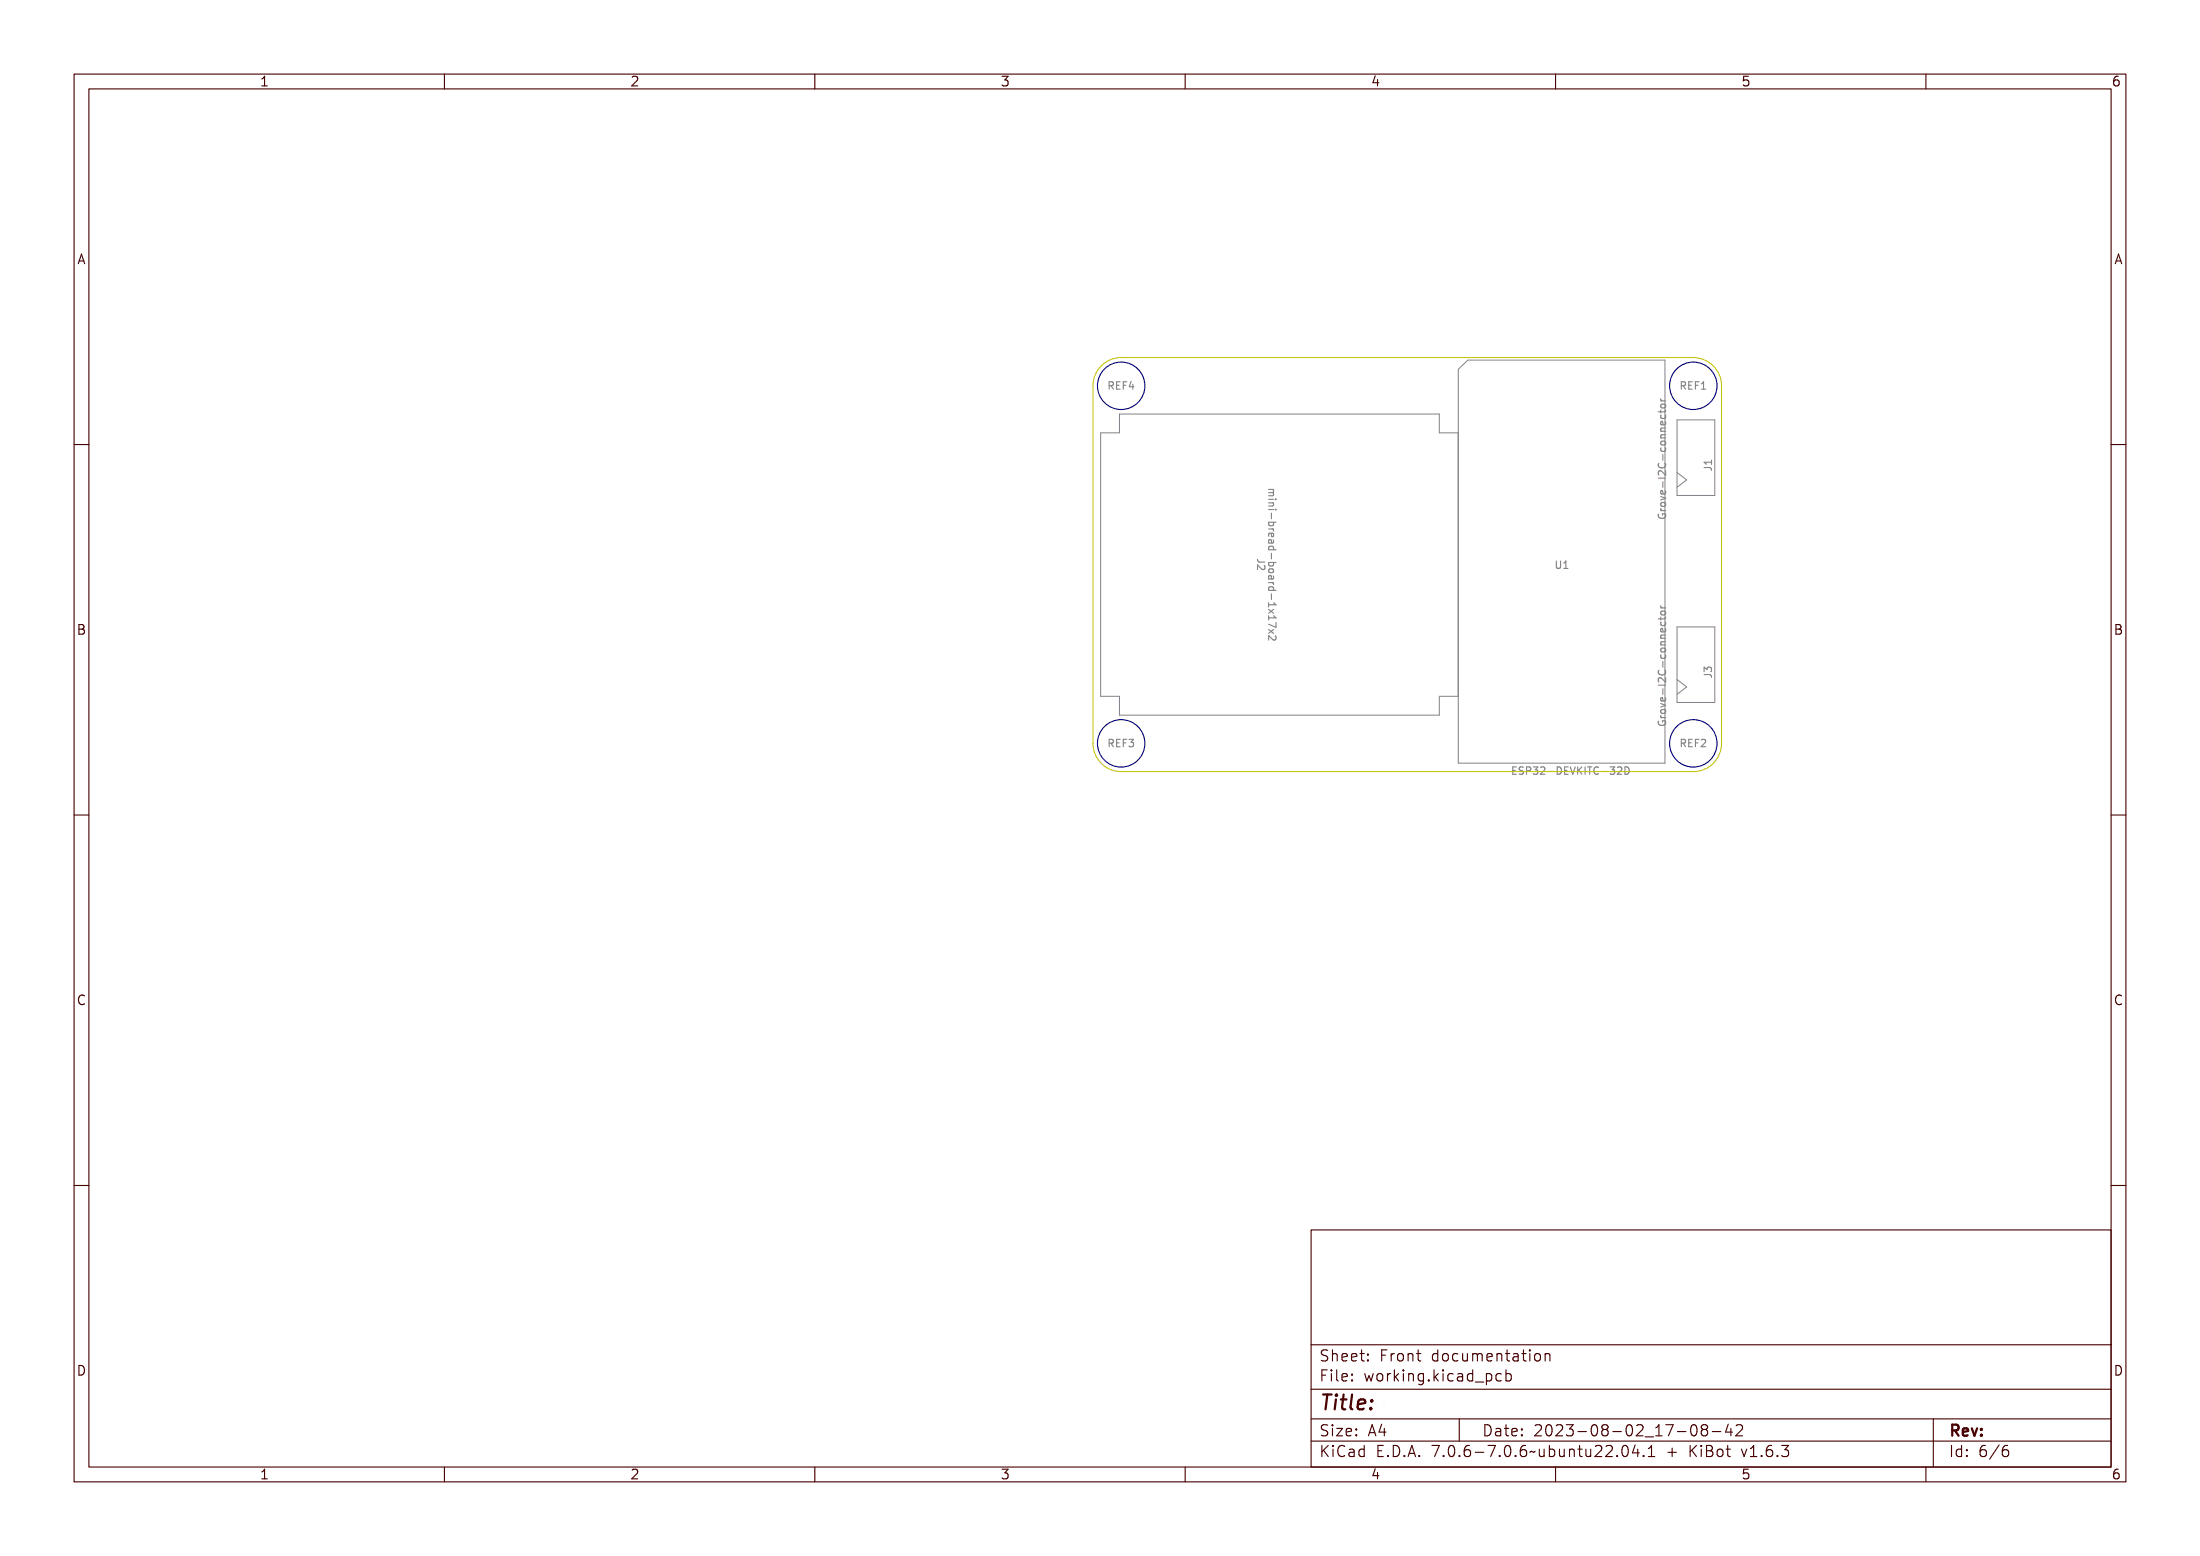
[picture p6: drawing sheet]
<svg xmlns="http://www.w3.org/2000/svg" width="297mm" height="210mm" viewBox="0 0 297 210" stroke-linecap="round" stroke-linejoin="round" font-family="sans-serif">
<g fill="none" stroke="#848484" stroke-width=".15">
<path d="M149.9 51.6a.49 .49 0 0 1 .5 .2v.2l-.1 .1 .3 .5h-.2l-.1-.4h-.2h-.1v.4h-.1zM150 51.7h.1a.17 .17 0 0 1 .2 .2 .17 .17 0 0 1-.2 .2h-.1zM150.7 51.6h.6v.1h-.5v.3h.4v.1h-.4v.4h.5v.1h-.6zM151.5 51.6h.6v.1h-.5v.3h.4v.1h-.4v.5h-.1zM152.6 51.6h.2v.6h.1v.1h-.1v.3h-.2v-.3h-.4zM152.6 51.7v.5h-.3zM224.2 56.1h.1v.2h.4l.1-.2h.1v.2l-.1 .1h-.5v.2h-.1v-.2h-.2v-.1h.2zM224.2 53.8v.1M224.2 54.4h.1a.24 .24 0 0 0 0 .2 .24 .24 0 0 0 .2 .2h.4v.1h-.7v-.1h.1l-.1-.2zM224.2 56.8h.1a.27 .27 0 0 0 .1 .4 .27 .27 0 0 0 .3 0 .27 .27 0 0 0 0-.4 .3 .3 0 0 1 .2 .4 .3 .3 0 0 1-.4 .2 .36 .36 0 0 1-.3-.2 .36 .36 0 0 1 0-.4zM224.2 59.3h.7v.1h-.5l-.1 .1 .1 .2h.5v.1h-.7v-.1h.1l-.1-.2zM224.2 58.5l.7-.1v.2h-.5l-.1 .1 .1 .2h.5v.1h-.7v-.1h.1l-.1-.2z"/>
<path d="M224.3 57.7l.3-.1v.5a.28 .28 0 0 0 .2-.2 .28 .28 0 0 0 0-.3 .33 .33 0 0 1 .1 .4 .33 .33 0 0 1-.4 .2 .33 .33 0 0 1-.3-.1 .33 .33 0 0 1 .1-.4zM224.3 55.3a.36 .36 0 0 1 .5 0 .36 .36 0 0 1-.1 .5h-.2a.32 .32 0 0 1-.3-.1 .32 .32 0 0 1 .1-.4zM224.3 57.8l.2-.1v.4l-.2-.1zM224.3 55.4h.4h.1a.26 .26 0 0 1-.3 .3 .26 .26 0 0 1-.2-.3zM227.1 51.6a.49 .49 0 0 1 .6 .2v.2l-.2 .1 .3 .5h-.1l-.2-.4h-.2h-.1v.4h-.1zM227.2 51.7h.2a.17 .17 0 0 1 .2 .2 .17 .17 0 0 1-.2 .2h-.2zM227.9 51.6h.6v.1h-.4v.3h.4v.1h-.4v.4h.4v.1h-.6zM228.8 51.6h.5v.1h-.4v.3h.4v.1h-.4v.5h-.1zM229.6 51.6h.3v.9h.2v.1h-.5v-.1h.2v-.8l-.2 .1zM171.2 67.1h.7l.1 .2-.1 .1 .1 .2-.8 .1v-.1l.7-.1-.1-.1h-.6v-.1l.7-.1h-.7zM171.2 67.9h.1v.2h.6v-.2v.4h-.6v.2h-.1zM171.2 68.7h.7v.1h-.1a.23 .23 0 0 1 .2 .3 .23 .23 0 0 1-.3 .2h-.5v-.2h.6v-.2l-.1-.1h-.5z"/>
<path d="M171.2 69.5h.1v.2h.6v-.2v.4h-.6v.2h-.1zM171.2 71.1h1v.1h-.3v.1a.34 .34 0 0 1-.3 .4 .34 .34 0 0 1-.3-.5h-.1zM171.2 72h.7v.1h-.1l.1 .1a.19 .19 0 0 1 .1 .2 .19 .19 0 0 1-.2 .1 .24 .24 0 0 0 0-.2 .24 .24 0 0 0-.2-.2h-.4zM171.2 75.9h1v.1h-.3v.1a.34 .34 0 0 1-.3 .5 .34 .34 0 0 1-.3-.6h-.1zM171.2 78.4h.7v.2h-.1h.1a.19 .19 0 0 1 .1 .2 .19 .19 0 0 1-.2 .2 .24 .24 0 0 0 0-.3 .24 .24 0 0 0-.2-.1h-.4zM171.3 73.5h.1l.2 .1 .1 .4a.24 .24 0 0 0 .2-.2 .24 .24 0 0 0-.1-.3 .29 .29 0 0 1 .2 .4 .29 .29 0 0 1-.4 .2h-.4v-.1h.1l-.1-.2zM171.3 77.6l.1-.1 .2 .1 .1 .4a.24 .24 0 0 0 .2-.2 .24 .24 0 0 0-.1-.3 .29 .29 0 0 1 .2 .4 .29 .29 0 0 1-.4 .2h-.4v-.1h.1l-.1-.2zM171.3 66.1h.6M171.3 66.5h.5M171.3 76.8a.36 .36 0 0 1 .6-.1 .36 .36 0 0 1-.2 .6h-.1a.32 .32 0 0 1-.4-.2 .32 .32 0 0 1 .1-.3zM171.3 72.8a.35 .35 0 0 1 .6 0 .35 .35 0 0 1-.3 .5v-.5a.28 .28 0 0 0-.3 .2 .28 .28 0 0 0 .1 .3h-.1l-.1-.2zM171.3 74.3a.36 .36 0 0 1 .5 0 .36 .36 0 0 1 .1 .4v.1h.3v.1h-1v-.1h.1l-.1-.2z"/>
<path d="M171.3 79.2a.36 .36 0 0 1 .5-.1 .36 .36 0 0 1 .1 .4v.1h.3v.1h-1v-.1h.1l-.1-.2zM171.3 73.6a.2 .2 0 0 1 .3 .1 .2 .2 0 0 1 0 .3l-.3-.2zM171.3 77.6a.2 .2 0 0 1 .3 .1 .2 .2 0 0 1 0 .3l-.3-.2zM171.4 71.3l.3-.1 .1 .1a.26 .26 0 0 1-.2 .3 .26 .26 0 0 1-.3-.3zM171.4 74.4h.3l.1 .1a.26 .26 0 0 1-.2 .3 .26 .26 0 0 1-.3-.3zM171.4 76.1h.3h.1a.26 .26 0 0 1-.2 .3 .26 .26 0 0 1-.3-.3zM171.4 76.9l.3-.1 .1 .1a.26 .26 0 0 1-.2 .3 .26 .26 0 0 1-.3-.3zM171.4 79.3l.3-.1 .1 .1a.26 .26 0 0 1-.2 .3 .26 .26 0 0 1-.3-.3zM171.5 70.4h.1v.4h-.1zM171.5 75.2h.1v.4h-.1zM171.6 72.8a.2 .2 0 0 1 .3 .2 .2 .2 0 0 1-.3 .2zM171.8 66.5l.1 .1"/>
<path d="M171.8 66.1l.1 .2-.1 .2M172.1 68.1h.1v.2h-.1zM172.1 69.7h.1v.2h-.1zM223.9 64.1h.1v.2h.8v-.2h.1v.5h-.1v-.2h-.8v.2h-.1zM224 62.4h.1l-.1 .2a.37 .37 0 0 0 .5 .3 .37 .37 0 0 0 .2-.5h.2a.46 .46 0 0 1-.1 .6 .46 .46 0 0 1-.6 0 .4 .4 0 0 1-.2-.6zM224 68.9h.1l-.1 .1a.37 .37 0 0 0 .4 .4 .37 .37 0 0 0 .4-.4h-.3v.1h-.1v-.3h.4a.44 .44 0 0 1 0 .6 .44 .44 0 0 1-.6 .1 .38 .38 0 0 1-.2-.6zM224 63.3a.63 .63 0 0 1 .8 .4v-.4h.1v.5l-.3-.2a.27 .27 0 0 0-.3-.2 .27 .27 0 0 0-.3 .2l.1 .2h-.1l-.1-.1zM224.1 69.9h.5M224.2 66.4l.7 .3v.1l-.7 .3v-.1l.6-.3-.6-.2zM224.2 68h.1a.24 .24 0 0 0 0 .3 .24 .24 0 0 0 .2 .1h.4v.1h-.7v-.1h.1l-.1-.2zM224.2 60.8h.1a.27 .27 0 0 0 .1 .4 .27 .27 0 0 0 .3 0 .27 .27 0 0 0 0-.4 .3 .3 0 0 1 .2 .4 .3 .3 0 0 1-.4 .2 .36 .36 0 0 1-.3-.2 .36 .36 0 0 1 0-.4zM224.3 67.3a.36 .36 0 0 1 .5 0 .36 .36 0 0 1-.1 .5l-.2 .1a.32 .32 0 0 1-.3-.2 .32 .32 0 0 1 .1-.4z"/>
<path d="M224.3 65.7l.3-.1v.5a.28 .28 0 0 0 .2-.1 .28 .28 0 0 0 0-.3 .33 .33 0 0 1 .1 .4 .33 .33 0 0 1-.4 .2 .33 .33 0 0 1-.3-.2 .33 .33 0 0 1 .1-.4zM224.3 60.1a.36 .36 0 0 1 .5 0 .36 .36 0 0 1-.1 .5h-.2a.32 .32 0 0 1-.3-.1 .32 .32 0 0 1 .1-.4zM224.3 65.8l.2-.1v.4l-.2-.1zM224.3 67.4h.4l.1 .1a.26 .26 0 0 1-.3 .2 .26 .26 0 0 1-.2-.2zM224.3 60.2h.4l.1 .1a.26 .26 0 0 1-.3 .2 .26 .26 0 0 1-.2-.2zM224.5 65h.1v.3h-.1zM224.5 61.8h.1v.3h-.1zM149.9 99.9a.49 .49 0 0 1 .5 .1v.2l-.1 .2 .3 .4h-.2l-.1-.3-.2-.1h-.1v.4h-.1zM150 100h.1a.17 .17 0 0 1 .2 .1 .17 .17 0 0 1-.2 .2h-.1zM150.7 99.9h.6v.1h-.5v.3h.4v.1h-.4v.3h.5v.1h-.6zM151.5 99.9h.6v.1h-.5v.3h.4v.1h-.4v.4h-.1zM152.3 99.9a.29 .29 0 0 1 .4 0 .29 .29 0 0 1 0 .4 .31 .31 0 0 1 .1 .5 .31 .31 0 0 1-.5 0l-.1-.1a.23 .23 0 0 0 .4 0 .23 .23 0 0 0 0-.3h-.2v-.1a.19 .19 0 0 0 .3-.1 .19 .19 0 0 0-.1-.3 .19 .19 0 0 0-.3 .1z"/>
<path d="M171.2 80.8h.1v.2h.8l-.1-.2h.1l.1 .3h-.9v.2h-.1zM171.2 81.5l.4 .2 .3-.2v.1l-.2 .2 .2 .2v.1l-.3-.2-.4 .3v-.2l.3-.2-.3-.2zM171.2 82.4h.1v.2h.8l-.1-.2h.1l.1 .3h-.9v.2h-.1zM171.2 83.2l.9 .4v-.5h.1v.6l-1-.3zM171.2 83.9l.4 .3 .3-.3v.1l-.2 .2 .2 .2v.1l-.3-.2-.4 .3v-.2l.3-.2-.3-.2zM171.2 84.7l.4 .2a.27 .27 0 0 0 .2 .3 .27 .27 0 0 0 .3-.3l-.1-.2a.3 .3 0 0 1 .2 .5 .3 .3 0 0 1-.5 0l-.4-.3v.4h-.1zM171.5 80h.1v.4h-.1zM172.2 85.8l.1 .4-.3 .2-.7-.6v.6M223.9 92h.1v.2h.8v-.2h.1v.6h-.1v-.3h-.8v.3h-.1zM224 90.4h.1l-.1 .1a.37 .37 0 0 0 .5 .4 .37 .37 0 0 0 .2-.5h.2a.46 .46 0 0 1-.1 .5 .46 .46 0 0 1-.6 .1 .4 .4 0 0 1-.2-.6zM224 96.8h.1l-.1 .2a.37 .37 0 0 0 .4 .3 .37 .37 0 0 0 .4-.4h-.3v.1h-.1v-.2h.4a.44 .44 0 0 1 0 .6 .44 .44 0 0 1-.6 0 .38 .38 0 0 1-.2-.6zM224 91.3a.63 .63 0 0 1 .8 .3v-.4h.1v.6l-.3-.2a.27 .27 0 0 0-.3-.3 .27 .27 0 0 0-.3 .3l.1 .2h-.1l-.1-.2z"/>
<path d="M224.1 97.9h.5M224.2 94.4l.7 .2v.2l-.7 .2v-.1l.6-.2-.6-.2zM224.2 84h.1v.3h.4l.1-.3h.1v.3l-.1 .1h-.5v.2h-.1v-.2h-.2v-.1h.2zM224.2 81.8v.1M224.2 95.9h.1a.24 .24 0 0 0 0 .3 .24 .24 0 0 0 .2 .1h.4v.2h-.7v-.2h.1l-.1-.1zM224.2 82.3h.1a.24 .24 0 0 0 0 .3 .24 .24 0 0 0 .2 .1h.4v.1h-.7v-.1h.1a.26 .26 0 0 1-.1-.4zM224.2 88.8h.1a.27 .27 0 0 0 .1 .4 .27 .27 0 0 0 .3 0 .27 .27 0 0 0 0-.4 .3 .3 0 0 1 .2 .4 .3 .3 0 0 1-.4 .2 .36 .36 0 0 1-.3-.2 .36 .36 0 0 1 0-.4zM224.2 84.8h.1a.27 .27 0 0 0 .1 .3 .27 .27 0 0 0 .3 0 .27 .27 0 0 0 0-.3 .3 .3 0 0 1 .2 .4 .3 .3 0 0 1-.4 .1 .36 .36 0 0 1-.3-.1 .36 .36 0 0 1 0-.4zM224.2 87.2h.7v.1h-.5l-.1 .2 .1 .1h.5v.1h-.7v-.1h.1l-.1-.1zM224.2 86.4h.7v.1h-.5l-.1 .2 .1 .1h.5v.1h-.7v-.1h.1l-.1-.1zM224.3 95.3a.36 .36 0 0 1 .5-.1 .36 .36 0 0 1-.1 .6h-.2a.32 .32 0 0 1-.3-.2 .32 .32 0 0 1 .1-.3zM224.3 93.7l.3-.1v.5a.28 .28 0 0 0 .2-.2 .28 .28 0 0 0 0-.3 .33 .33 0 0 1 .1 .4 .33 .33 0 0 1-.4 .2 .33 .33 0 0 1-.3-.2 .33 .33 0 0 1 .1-.3z"/>
<path d="M224.3 88a.36 .36 0 0 1 .5 0 .36 .36 0 0 1-.1 .6h-.2a.32 .32 0 0 1-.3-.2 .32 .32 0 0 1 .1-.4zM224.3 85.6h.3v.5a.28 .28 0 0 0 .2-.2 .28 .28 0 0 0 0-.3 .33 .33 0 0 1 .1 .4 .33 .33 0 0 1-.4 .2 .33 .33 0 0 1-.3-.2 .33 .33 0 0 1 .1-.4zM224.3 83.2a.36 .36 0 0 1 .5 0 .36 .36 0 0 1-.1 .6h-.2a.32 .32 0 0 1-.3-.2 .32 .32 0 0 1 .1-.4zM224.3 93.7h.2v.4l-.2-.1zM224.3 85.7h.2v.4l-.2-.2zM224.3 95.4l.4-.1 .1 .1a.26 .26 0 0 1-.3 .3 .26 .26 0 0 1-.2-.3zM224.3 88.1h.4l.1 .1a.26 .26 0 0 1-.3 .3 .26 .26 0 0 1-.2-.3zM224.3 83.3h.4l.1 .1a.26 .26 0 0 1-.3 .3 .26 .26 0 0 1-.2-.3zM224.5 92.9h.1v.4h-.1zM224.5 89.7h.1v.3h-.1zM227.1 99.9a.49 .49 0 0 1 .6 .1v.2l-.2 .2 .3 .4h-.1l-.2-.3-.2-.1h-.1v.4h-.1zM227.2 100h.2a.17 .17 0 0 1 .2 .1 .17 .17 0 0 1-.2 .2h-.2z"/>
<path d="M227.9 99.9h.6v.1h-.4v.3h.4v.1h-.4v.3h.4v.1h-.6zM228.8 99.9h.5v.1h-.4v.3h.4v.1h-.4v.4h-.1zM229.5 99.9a.35 .35 0 0 1 .6 .1 .35 .35 0 0 1-.2 .5l-.3 .2h.5v.1h-.6l.2-.3a.27 .27 0 0 0 .2-.3 .27 .27 0 0 0-.2-.2h-.2zM204.2 104h.4M204.7 103.5h-.5v1h.5M205.4 103.6h.6v.1h-.5v.3h.4v.1h-.4v.3h.5v.1h-.6zM206.2 103.6h.4h.1v.1a.21 .21 0 0 0-.3 0 .21 .21 0 0 0-.1 .3 .33 .33 0 0 1 .5 .4 .33 .33 0 0 1-.6 .1v-.1a.23 .23 0 0 0 .3 .1 .23 .23 0 0 0 0-.4 .31 .31 0 0 1-.3-.1 .31 .31 0 0 1 0-.4zM207 103.6a.5 .5 0 0 1 .6 .1v.2a.33 .33 0 0 1-.5 .3v.3h-.1zM207.1 103.7h.2a.18 .18 0 0 1 .2 .2 .18 .18 0 0 1-.2 .1h-.2zM207.8 103.6a.29 .29 0 0 1 .4 0 .29 .29 0 0 1 0 .4 .31 .31 0 0 1 .1 .5 .31 .31 0 0 1-.5 0l-.1-.1a.23 .23 0 0 0 .4 0 .23 .23 0 0 0 0-.3h-.2v-.1a.19 .19 0 0 0 .3-.1 .19 .19 0 0 0-.1-.3 .19 .19 0 0 0-.3 .1zM208.6 103.6a.35 .35 0 0 1 .5 .1 .35 .35 0 0 1-.2 .5l-.2 .2h.4v.1h-.5l.2-.3a.27 .27 0 0 0 .2-.3 .27 .27 0 0 0-.2-.2l-.2 .1zM209.5 104.1h.3v.1h-.3z"/>
<path d="M210.1 103.6a.5 .5 0 0 1 .7 .5 .5 .5 0 0 1-.7 .4zM210.3 103.7a.38 .38 0 0 1 .3 .4 .38 .38 0 0 1-.3 .3zM211 103.6h.6v.1h-.5v.3h.4v.1h-.4v.3h.5v.1h-.6zM211.7 103.6h.1l.3 .8 .2-.8h.1l-.3 .9h-.1zM212.5 103.6h.2v.4l.4-.4h.1l-.3 .4 .4 .5h-.2l-.3-.4-.1 .1v.3h-.2zM213.4 103.6h.5v.1h-.2v.7h.2v.1h-.5v-.1h.2v-.7h-.2zM214.1 103.6h.7v.1h-.3v.8h-.1v-.8h-.3zM215.1 103.7l.3-.1h.2v.1h-.2a.37 .37 0 0 0-.3 .4 .37 .37 0 0 0 .5 .3v.1a.46 .46 0 0 1-.6-.1 .46 .46 0 0 1 0-.5zM215.9 104.1h.3v.1h-.3zM216.6 103.6a.29 .29 0 0 1 .4 0 .29 .29 0 0 1 0 .4 .31 .31 0 0 1 .1 .5 .31 .31 0 0 1-.5 0v-.1a.23 .23 0 0 0 .3 0 .23 .23 0 0 0 0-.3h-.2v-.1a.19 .19 0 0 0 .3-.1 .19 .19 0 0 0-.1-.3 .19 .19 0 0 0-.2 .1zM217.4 103.6a.35 .35 0 0 1 .5 .1 .35 .35 0 0 1-.2 .5l-.2 .2h.5v.1h-.6l.2-.3a.27 .27 0 0 0 .2-.3 .27 .27 0 0 0-.2-.2l-.2 .1zM218.2 103.6a.5 .5 0 0 1 .6 .5 .5 .5 0 0 1-.6 .4z"/>
<path d="M218.3 103.7a.38 .38 0 0 1 .4 .4 .38 .38 0 0 1-.4 .3zM219.4 103.5a.51 .51 0 0 1 .5 .5 .51 .51 0 0 1-.5 .5z"/>
</g>
<path d="M196.8 58.4h-2.5v-2.5h-43.2v2.5h-2.5v35.6h2.5v2.5h43.2v-2.5h2.5M196.9 49.8l1.3-1.2h26.6v54.4h-27.9zM226.4 56.7h5.1v10.2h-5.1zM226.4 63.8l1.3 1-1.3 1M226.4 84.6h5.1v10.2h-5.1zM226.4 91.7l1.3 1-1.3 1" fill="none" stroke="#848484" stroke-width=".14"/>
<path d="M148.7 49.4a3.8 3.8 0 0 1 2.7-1.1h77.2a3.8 3.8 0 0 1 3.8 3.8v48.2a3.8 3.8 0 0 1-3.8 3.8h-77.2a3.8 3.8 0 0 1-3.8-3.8v-48.2a3.8 3.8 0 0 1 1.1-2.7z" fill="none" stroke="#c2c200" stroke-width=".14"/>
<g fill="none" stroke="#000084" stroke-width=".15">
<circle cx="151.4" cy="52.1" r="3.2"/>
<circle cx="228.6" cy="52.1" r="3.2"/>
<circle cx="151.4" cy="100.3" r="3.2"/>
<circle cx="228.6" cy="100.3" r="3.2"/>
</g>
<g fill="none" stroke="#480000" stroke-width=".15">
<path d="M10 10h277v190h-277zM12 12h273v186h-273zM60 10v2M110 10v2M160 10v2M210 10v2M260 10v2M10 60h2M285 60h2M10 110h2M285 110h2M10 160h2"/>
<path d="M285 160h2M177 166h108v32h-108zM60 198v2M110 198v2M160 198v2M177 181.5h108M177 187.5h108M177 191.5h108M177 194.5h108M178.1 195.2h.2v.6l.6-.6h.3l-.6 .6 .6 .8h-.2l-.5-.7-.2 .2v.5h-.2zM178.2 185h.9v.2h-.7v.4h.6v.2h-.6v.7h-.2zM178.3 182.4l.5-.1h.2v.2a.34 .34 0 0 0-.4-.1 .34 .34 0 0 0-.2 .4 .62 .62 0 0 1 .6 .7 .71 .71 0 0 1-.8 .2v-.2a.4 .4 0 0 0 .4 .1 .4 .4 0 0 0 .3-.3l-.4-.2a.4 .4 0 0 1-.3-.3 .4 .4 0 0 1 .1-.4z"/>
<path d="M178.3 192.5l.5-.1h.2v.2a.34 .34 0 0 0-.4-.1 .34 .34 0 0 0-.2 .4 .62 .62 0 0 1 .6 .7 .71 .71 0 0 1-.8 .2v-.2a.4 .4 0 0 0 .4 .1 .4 .4 0 0 0 .3-.3l-.4-.2a.4 .4 0 0 1-.3-.3 .4 .4 0 0 1 .1-.4zM179.4 182.2h.2v.6a.35 .35 0 0 1 .4-.1 .35 .35 0 0 1 .2 .4v.6h-.2v-.8l-.2-.1a.28 .28 0 0 0-.2 .3v.6h-.2zM179.5 185.4h.4v.9h.4v.2h-.9v-.2h.3v-.8h-.2zM179.5 192.8h.4v.9h.4v.1h-.9v-.1h.3v-.8h-.2zM179.5 195.6h.4v.9h.4v.1h-.9v-.1h.3v-.8h-.2zM179.7 184.9h.2v.3h-.2zM179.7 192.3h.2v.3h-.2zM179.7 195.1h.2v.3h-.2zM180.6 184.9h.4v1.3l.1 .1h.3v.2a.4 .4 0 0 1-.5-.4v-1h-.3zM180.6 192.8h.8v.1l-.6 .8h.6v.1h-.8v-.1l.6-.8h-.6zM180.7 182.8a.49 .49 0 0 1 .6-.1 .49 .49 0 0 1 .2 .5h-.8a.42 .42 0 0 0 .3 .4 .42 .42 0 0 0 .4-.1v.2a.6 .6 0 0 1-.8-.1 .6 .6 0 0 1 .1-.8zM180.7 195.4l.3-.2h.2h.3v.2a.43 .43 0 0 0-.6 0 .43 .43 0 0 0-.2 .5 .43 .43 0 0 0 .2 .5 .43 .43 0 0 0 .6 0v.2a.62 .62 0 0 1-.7 0 .62 .62 0 0 1-.3-.7z"/>
<path d="M180.8 182.9l.2-.1a.27 .27 0 0 1 .3 .3h-.6zM181.8 195.6a.5 .5 0 0 1 .6-.1 .5 .5 0 0 1 .2 .5v.6h-.1v-.1a.38 .38 0 0 1-.5 .2 .38 .38 0 0 1-.2-.5 .38 .38 0 0 1 .4-.2h.3a.35 .35 0 0 0-.3-.4 .35 .35 0 0 0-.4 .2zM181.9 182.8a.49 .49 0 0 1 .6-.1 .49 .49 0 0 1 .2 .5h-.8a.42 .42 0 0 0 .3 .4 .42 .42 0 0 0 .5-.1v.2a.6 .6 0 0 1-.9-.1 .6 .6 0 0 1 .1-.8zM181.9 185.5a.49 .49 0 0 1 .6-.1 .49 .49 0 0 1 .2 .5h-.8a.42 .42 0 0 0 .3 .4 .42 .42 0 0 0 .5-.1v.2a.6 .6 0 0 1-.9-.1 .6 .6 0 0 1 .1-.8zM181.9 192.9a.49 .49 0 0 1 .6-.1 .49 .49 0 0 1 .2 .5h-.8a.42 .42 0 0 0 .3 .4 .42 .42 0 0 0 .5-.1v.2a.6 .6 0 0 1-.9-.1 .6 .6 0 0 1 .1-.8zM182 196.2l.5-.1a.31 .31 0 0 1-.2 .4 .31 .31 0 0 1-.4-.1zM182 182.9l.2-.1a.27 .27 0 0 1 .3 .3h-.6zM182 185.6l.2-.1a.27 .27 0 0 1 .3 .3h-.6zM182 193l.2-.1a.27 .27 0 0 1 .3 .3h-.6zM183 195.7l.4-.2 .2 .2v-.6h.2v1.5h-.2v-.1a.42 .42 0 0 1-.5 .1 .42 .42 0 0 1-.2-.5zM183.2 195.8a.23 .23 0 0 1 .4 0v.3a.33 .33 0 0 1-.2 .4 .48 .48 0 0 1-.2-.7zM183.2 182.3h.2v.4h.4v.1h-.4v.7l.1 .1h.3v.1a.41 .41 0 0 1-.6-.3v-.6h-.3v-.1h.3z"/>
<path d="M183.3 185.4h.2v.3h-.2zM183.3 186.2h.2v.3h-.2zM183.3 192.8h.2v.3h-.2zM183.3 193.6h.2v.2h-.2zM184.5 182.7h.2v.3h-.2zM184.5 183.5h.2v.2h-.2zM185.2 185.4h.2l.2 .8 .1-.5h.2l.2 .5 .1-.8h.2l-.2 1.1h-.2l-.2-.7-.2 .7h-.1zM185.4 195.2h.9v.2h-.7v.4h.6v.2h-.6v.5h.7v.1h-.9zM185.7 192.4h.2l.5 1.4h-.2l-.1-.3h-.5l-.1 .3h-.2zM185.8 192.6l.2 .7h-.4zM186.6 182.3h.9v.2h-.7v.4h.6v.2h-.6v.6h-.2zM186.7 185.5a.56 .56 0 0 1 .8 .2 .56 .56 0 0 1-.3 .7 .57 .57 0 0 1-.6-.2 .57 .57 0 0 1 .1-.7z"/>
<path d="M186.8 185.6a.26 .26 0 0 1 .3-.1 .26 .26 0 0 1 .2 .2v.2a.33 .33 0 0 1-.3 .4l-.2-.2zM186.9 196.4h.2v.2h-.2zM187.1 192.4h.2v.9h.2v.2h-.2v.3h-.2v-.3h-.6v-.2zM187.1 192.6v.7h-.4zM187.8 195.2a.76 .76 0 0 1 .9 .7 .76 .76 0 0 1-.9 .7zM188 195.4h.3a.73 .73 0 0 1 0 1.1h-.3zM188 182.7h.2v.2a.41 .41 0 0 1 .6-.2v.2a.37 .37 0 0 0-.5-.1 .37 .37 0 0 0-.1 .4v.5h-.2zM188 185.4h.2v.2a.41 .41 0 0 1 .6-.2v.2a.37 .37 0 0 0-.5-.1 .37 .37 0 0 0-.1 .4v.6h-.2zM189.1 184.9h.1v.9l.5-.4h.2l-.4 .4 .5 .7h-.2l-.4-.6-.2 .1v.5h-.1zM189.1 182.8a.56 .56 0 0 1 .8 .2 .56 .56 0 0 1-.3 .7 .57 .57 0 0 1-.6-.2 .57 .57 0 0 1 .1-.7zM189.2 182.9a.26 .26 0 0 1 .3-.1 .26 .26 0 0 1 .2 .2v.2a.33 .33 0 0 1-.3 .4l-.2-.2zM189.3 196.4h.3v.2h-.3z"/>
<path d="M190.2 182.7h.2v.1a.35 .35 0 0 1 .4-.1 .35 .35 0 0 1 .3 .4v.6h-.2v-.8l-.2-.1a.28 .28 0 0 0-.3 .3v.6h-.2zM190.3 185.4h.4v.9h.4v.2h-.9v-.2h.4v-.8h-.3zM190.5 195.2h.3l.4 1.4h-.2l-.1-.3h-.5l-.1 .3h-.2zM190.6 184.9h.1v.3h-.1zM190.6 195.4l.2 .7h-.4zM191.4 185.4h.2v.1a.35 .35 0 0 1 .4-.1 .35 .35 0 0 1 .3 .4v.7h-.2v-.9l-.2-.1a.28 .28 0 0 0-.3 .3v.7h-.2zM191.7 182.3h.1v.4h.4v.1h-.4v.7l.1 .1h.3v.1a.41 .41 0 0 1-.5-.3v-.6h-.3v-.1h.3zM191.7 196.4h.3v.2h-.3zM192.7 185.5l.3-.2 .3 .2v-.1h.2v1a.53 .53 0 0 1-.8 .4v-.2a.36 .36 0 0 0 .4 .1 .36 .36 0 0 0 .2-.4l-.2 .1a.51 .51 0 0 1-.5-.2 .51 .51 0 0 1 0-.5zM192.8 185.6a.25 .25 0 0 1 .3-.1 .25 .25 0 0 1 .2 .2v.2a.32 .32 0 0 1-.3 .4 .47 .47 0 0 1-.2-.7zM193.8 195.2h.9l-.5 1.4h-.2l.5-1.2h-.7zM193.9 182.8l.3-.2 .3 .2v-.6h.2v1.5h-.2v-.1a.42 .42 0 0 1-.6 .1 .42 .42 0 0 1-.1-.5z"/>
<path d="M194.1 182.8a.42 .42 0 0 1 .4 .4 .42 .42 0 0 1-.3 .4 .48 .48 0 0 1-.1-.8zM194.1 186.2h.3v.3h-.3zM195.1 184.9h.2v.9l.4-.4h.3l-.5 .4 .5 .7h-.2l-.4-.6-.1 .1v.5h-.2zM195.1 182.8a.56 .56 0 0 1 .8 .2 .56 .56 0 0 1-.3 .7 .57 .57 0 0 1-.6-.2 .57 .57 0 0 1 .1-.7zM195.2 182.9a.26 .26 0 0 1 .3-.1 .26 .26 0 0 1 .2 .2v.2a.33 .33 0 0 1-.3 .4l-.2-.2zM195.3 196.4h.3v.2h-.3zM196.3 185.4h.5v.9h.3v.2h-.9v-.2h.4v-.8h-.3zM196.3 195.4a.45 .45 0 0 1 .5-.2 .45 .45 0 0 1 .3 .5v.5a.46 .46 0 0 1-.5 .5 .46 .46 0 0 1-.4-.5zM196.4 182.8l.5-.2 .2 .1v.2a.4 .4 0 0 0-.6 0 .4 .4 0 0 0 0 .6 .4 .4 0 0 0 .6 0v.2a.58 .58 0 0 1-.8-.1 .58 .58 0 0 1 .1-.8zM196.5 195.4a.39 .39 0 0 1 .4 .5v.2a.29 .29 0 0 1-.3 .4 .29 .29 0 0 1-.2-.4v-.5zM196.6 184.9h.2v.3h-.2zM197 191.5v3"/>
<path d="M197.4 182.7h.2v.8l.2 .1a.28 .28 0 0 0 .3-.3v-.6h.2v1h-.2v-.1a.35 .35 0 0 1-.4 .2 .35 .35 0 0 1-.3-.5zM197.6 185.5l.5-.2 .2 .1v.2a.4 .4 0 0 0-.6 0 .4 .4 0 0 0 0 .6 .4 .4 0 0 0 .6 0v.2a.58 .58 0 0 1-.8-.1 .58 .58 0 0 1 .1-.8zM197.7 196.4h.3v.2h-.3zM198.6 182.7h.1a.21 .21 0 0 1 .2-.1 .21 .21 0 0 1 .2 .2l.2-.2 .1 .1a1.27 1.27 0 0 1 .2 1h-.2v-.8l-.1-.1-.2 .1v.8h-.1v-.8l-.2-.1-.1 .1v.8h-.1zM198.7 185.4a.5 .5 0 0 1 .5-.1 .5 .5 0 0 1 .3 .5v.7h-.2v-.2a.38 .38 0 0 1-.5 .2 .38 .38 0 0 1-.2-.5 .38 .38 0 0 1 .5-.2h.2a.35 .35 0 0 0-.3-.4 .35 .35 0 0 0-.3 .2zM198.7 195.4l.3-.2h.2h.2v.2a.43 .43 0 0 0-.5 0 .43 .43 0 0 0-.1 .5 .44 .44 0 0 1 .6-.1 .44 .44 0 0 1 .1 .6 .47 .47 0 0 1-.6 .3 .47 .47 0 0 1-.3-.5v-.5zM198.8 186l.5-.1a.31 .31 0 0 1-.1 .4 .31 .31 0 0 1-.4-.1zM198.9 195.9a.3 .3 0 0 1 .4 .3 .3 .3 0 0 1-.4 .2l-.1-.2zM199.9 185.5l.3-.2 .3 .2v-.6h.2v1.6h-.2v-.2a.42 .42 0 0 1-.5 .1 .42 .42 0 0 1-.2-.5zM199.9 182.8a.49 .49 0 0 1 .6-.1 .49 .49 0 0 1 .2 .5h-.7a.42 .42 0 0 0 .2 .4 .42 .42 0 0 0 .5-.1v.2a.6 .6 0 0 1-.8-.1 .6 .6 0 0 1 0-.8zM200 196h.5v.2h-.5zM200 185.6a.23 .23 0 0 1 .4 0l.1 .3a.33 .33 0 0 1-.3 .4 .48 .48 0 0 1-.2-.7z"/>
<path d="M200.1 182.9l.2-.1a.27 .27 0 0 1 .3 .3h-.6zM200.1 192.4a.76 .76 0 0 1 1 .7 .76 .76 0 0 1-1 .7zM200.3 192.6h.3a.73 .73 0 0 1 0 1.1h-.3zM200.9 186.8h1.2v.1h-1.2zM201 195.2h.9l-.5 1.4h-.2l.5-1.2h-.7zM201.1 182.7h.1v.1a.35 .35 0 0 1 .5-.1 .35 .35 0 0 1 .2 .4v.6h-.2v-.8l-.2-.1a.28 .28 0 0 0-.3 .3v.6h-.1zM201.4 192.8a.5 .5 0 0 1 .6-.1 .5 .5 0 0 1 .2 .5v.6h-.1v-.1a.38 .38 0 0 1-.5 .2 .38 .38 0 0 1-.2-.5 .38 .38 0 0 1 .4-.2h.3a.35 .35 0 0 0-.3-.4 .35 .35 0 0 0-.4 .2zM201.6 193.4l.5-.1a.31 .31 0 0 1-.2 .4 .31 .31 0 0 1-.4-.1zM202.2 185.4h.2v.1a.42 .42 0 0 1 .6-.1 .42 .42 0 0 1 .1 .5 .42 .42 0 0 1-.1 .5 .42 .42 0 0 1-.6-.1v.6h-.2zM202.5 182.3h.2v.4h.4v.1h-.4v.7l.1 .1h.3v.1a.41 .41 0 0 1-.6-.3v-.6h-.3v-.1h.3zM202.5 185.6a.24 .24 0 0 1 .3-.1 .24 .24 0 0 1 .1 .2l.1 .2a.32 .32 0 0 1-.3 .4 .48 .48 0 0 1-.2-.7zM202.5 196.4h.3v.2h-.3z"/>
<path d="M202.8 192.4h.2v.4h.4v.1h-.4v.7l.1 .1h.3v.1a.41 .41 0 0 1-.6-.3v-.6h-.3v-.1h.3zM203.5 182.7a.5 .5 0 0 1 .5-.1 .5 .5 0 0 1 .3 .5v.6h-.2v-.1a.38 .38 0 0 1-.5 .2 .38 .38 0 0 1-.2-.5 .38 .38 0 0 1 .5-.2h.2a.35 .35 0 0 0-.2-.4 .35 .35 0 0 0-.4 .2zM203.5 195.4a.45 .45 0 0 1 .6-.2 .45 .45 0 0 1 .2 .5v.5a.46 .46 0 0 1-.4 .5 .46 .46 0 0 1-.5-.5zM203.6 185.5l.5-.2 .2 .1v.2a.4 .4 0 0 0-.5 0 .4 .4 0 0 0 0 .6 .4 .4 0 0 0 .5 0v.2a.58 .58 0 0 1-.8-.1 .58 .58 0 0 1 .1-.8zM203.7 183.3l.4-.1a.31 .31 0 0 1-.1 .4 .31 .31 0 0 1-.4-.1zM203.7 195.4a.39 .39 0 0 1 .4 .5v.2a.29 .29 0 0 1-.2 .4 .29 .29 0 0 1-.3-.4v-.5zM203.9 192.9a.49 .49 0 0 1 .6-.1 .49 .49 0 0 1 .2 .5h-.8a.42 .42 0 0 0 .3 .4 .42 .42 0 0 0 .5-.1v.2a.6 .6 0 0 1-.9-.1 .6 .6 0 0 1 .1-.8zM204 193l.2-.1a.27 .27 0 0 1 .3 .3h-.6zM204.7 184.9h.1v.6a.41 .41 0 0 1 .6-.1 .41 .41 0 0 1 .2 .5 .42 .42 0 0 1-.2 .5 .42 .42 0 0 1-.6-.1v.2h-.1zM204.9 182.3h.2v.4h.4v.1h-.4v.7l.1 .1h.3v.1a.41 .41 0 0 1-.6-.3v-.6h-.3v-.1h.3zM204.9 185.6a.24 .24 0 0 1 .3-.1 .24 .24 0 0 1 .2 .2v.2a.32 .32 0 0 1-.3 .4 .48 .48 0 0 1-.2-.7zM204.9 196.4h.3v.2h-.3z"/>
<path d="M205.3 192.8h.2v.3h-.2zM205.3 193.6h.2v.2h-.2zM205.9 182.7h.5v.9h.3v.1h-.9v-.1h.4v-.8h-.3zM205.9 195.4l.3-.2h.2h.2v.2a.43 .43 0 0 0-.5 0 .43 .43 0 0 0-.1 .5 .44 .44 0 0 1 .6-.1 .44 .44 0 0 1 .1 .6 .47 .47 0 0 1-.5 .3 .47 .47 0 0 1-.4-.5v-.5zM206.1 195.9a.3 .3 0 0 1 .5 .3 .3 .3 0 0 1-.5 .2l-.1-.2zM206.2 182.2h.2v.3h-.2zM207 196l.3-.1 .5 .1 .2-.1a.32 .32 0 0 1-.5 .2h-.3l-.2 .1zM207.1 182.8a.56 .56 0 0 1 .8 .2 .56 .56 0 0 1-.2 .7 .57 .57 0 0 1-.7-.2 .57 .57 0 0 1 .1-.7zM207.3 182.9a.26 .26 0 0 1 .2-.1 .26 .26 0 0 1 .2 .2l.1 .2a.33 .33 0 0 1-.3 .4l-.3-.2zM207.4 192.5a.5 .5 0 0 1 .7 0 .5 .5 0 0 1-.1 .7l-.4 .5h.7v.1h-.9v-.1l.2-.3a.72 .72 0 0 0 .4-.8l-.3-.1-.3 .2zM208.3 182.7h.1v.1a.35 .35 0 0 1 .5-.1 .35 .35 0 0 1 .2 .4v.6h-.2v-.8l-.2-.1a.28 .28 0 0 0-.3 .3v.6h-.1zM208.3 195.6h.1l.1 .8 .2 .1a.28 .28 0 0 0 .2-.3v-.6h.2v1h-.2v-.1a.35 .35 0 0 1-.4 .2 .35 .35 0 0 1-.2-.5z"/>
<path d="M208.7 192.6a.45 .45 0 0 1 .5-.2 .45 .45 0 0 1 .3 .5v.5a.46 .46 0 0 1-.5 .5 .46 .46 0 0 1-.4-.5zM208.9 192.6a.39 .39 0 0 1 .4 .5v.2a.29 .29 0 0 1-.3 .4 .29 .29 0 0 1-.2-.4v-.5zM209.5 195.1h.2v.6a.41 .41 0 0 1 .5-.1 .41 .41 0 0 1 .2 .5 .42 .42 0 0 1-.2 .5 .42 .42 0 0 1-.5-.1v.1h-.2zM209.7 195.8a.24 .24 0 0 1 .3-.1 .24 .24 0 0 1 .2 .2v.2a.32 .32 0 0 1-.3 .4 .48 .48 0 0 1-.2-.7zM209.8 192.5a.5 .5 0 0 1 .7 0 .5 .5 0 0 1-.1 .7l-.4 .5h.7v.1h-.9v-.1l.2-.3a.72 .72 0 0 0 .4-.8l-.3-.1-.3 .2zM210 198v2M210.7 195.6h.2v.8l.2 .1a.28 .28 0 0 0 .2-.3v-.6h.2v1h-.2v-.1a.35 .35 0 0 1-.4 .2 .35 .35 0 0 1-.2-.5zM211 192.4a.49 .49 0 0 1 .6 0 .49 .49 0 0 1 .2 .6l-.2 .1a.45 .45 0 0 1 .2 .6 .45 .45 0 0 1-.6 .2l-.2-.1v-.2a.37 .37 0 0 0 .5 .1 .37 .37 0 0 0 .1-.5h-.4v-.2a.28 .28 0 0 0 .4-.1 .28 .28 0 0 0 0-.3 .28 .28 0 0 0-.4 0h-.2zM211.9 195.6h.2v.1a.35 .35 0 0 1 .4-.1 .35 .35 0 0 1 .2 .4v.6h-.2v-.8l-.2-.1a.28 .28 0 0 0-.2 .3v.6h-.2zM212.4 193.2h.5v.2h-.5zM213.3 195.2h.2v.4h.4v.1h-.4v.7l.1 .1h.3v.1a.41 .41 0 0 1-.6-.3v-.6h-.3v-.1h.3zM213.5 192.6a.45 .45 0 0 1 .5-.2 .45 .45 0 0 1 .3 .5v.5a.46 .46 0 0 1-.5 .5 .46 .46 0 0 1-.4-.5z"/>
<path d="M213.7 192.6a.39 .39 0 0 1 .4 .5v.2a.29 .29 0 0 1-.3 .4 .29 .29 0 0 1-.2-.4v-.5zM214.3 195.6h.2v.8l.2 .1a.28 .28 0 0 0 .2-.3v-.6h.2v1h-.2v-.1a.35 .35 0 0 1-.4 .2 .35 .35 0 0 1-.2-.5zM214.7 192.5a.41 .41 0 0 1 .6-.1 .41 .41 0 0 1 0 .6l-.1 .1a.43 .43 0 0 1 .3 .6 .43 .43 0 0 1-.7 .2 .41 .41 0 0 1-.2-.4 .41 .41 0 0 1 .3-.4l-.3-.2zM215.5 195.3a.5 .5 0 0 1 .7 0 .5 .5 0 0 1-.1 .7l-.4 .5h.6v.1h-.9v-.1l.3-.3a.72 .72 0 0 0 .3-.8l-.2-.1-.3 .2zM216 193.2h.5v.2h-.5zM216.7 195.3a.5 .5 0 0 1 .7 0 .5 .5 0 0 1-.1 .7l-.4 .5h.6v.1h-.9v-.1l.3-.3a.72 .72 0 0 0 .3-.8l-.2-.1-.3 .2zM217.1 192.6a.45 .45 0 0 1 .5-.2 .45 .45 0 0 1 .3 .5v.5a.46 .46 0 0 1-.5 .5 .46 .46 0 0 1-.4-.5zM217.3 192.6a.39 .39 0 0 1 .4 .5v.2a.29 .29 0 0 1-.3 .4 .29 .29 0 0 1-.2-.4v-.5zM218.2 196.4h.2v.2h-.2zM218.2 192.5a.5 .5 0 0 1 .8 0 .5 .5 0 0 1-.2 .7l-.4 .5h.7v.1h-.9v-.1l.2-.3a.72 .72 0 0 0 .4-.8l-.3-.1-.3 .2zM219.2 195.4a.45 .45 0 0 1 .5-.2 .45 .45 0 0 1 .3 .5v.5a.46 .46 0 0 1-.5 .5 .46 .46 0 0 1-.4-.5zM219.2 194.2h1.3v.1h-1.3z"/>
<path d="M219.4 195.4a.39 .39 0 0 1 .4 .5v.2a.29 .29 0 0 1-.3 .4 .29 .29 0 0 1-.3-.4l.1-.5zM220.7 192.5l.5-.1v1.3h.3v.1h-.8v-.1h.3v-1.1h-.3zM220.8 195.2h.2v.9h.2v.2h-.2v.3h-.2v-.3h-.6v-.2zM220.8 195.4v.7h-.4zM221.8 196.4h.2v.2h-.2zM221.8 192.4h.9l-.5 1.4h-.2l.5-1.2h-.7zM222.8 195.3l.5-.1v1.3h.3v.1h-.8v-.1h.3v-1.1h-.3zM223.2 193.2h.5v.2h-.5zM224.3 192.6a.45 .45 0 0 1 .5-.2 .45 .45 0 0 1 .3 .5v.5a.46 .46 0 0 1-.4 .5 .46 .46 0 0 1-.5-.5zM224.5 192.6a.39 .39 0 0 1 .4 .5v.2a.29 .29 0 0 1-.2 .4 .29 .29 0 0 1-.3-.4v-.5zM225.4 195.5h.2v.4h.4v.2h-.4v.4h-.2v-.4h-.4v-.2h.4zM225.5 192.5a.41 .41 0 0 1 .6-.1 .41 .41 0 0 1 .1 .6l-.2 .1a.43 .43 0 0 1 .3 .6 .43 .43 0 0 1-.6 .2 .41 .41 0 0 1-.3-.4 .41 .41 0 0 1 .3-.4l-.3-.2z"/>
<path d="M226.8 193.2h.5v.2h-.5zM227.5 195.2h.2v.6l.6-.6h.2l-.6 .6 .6 .8h-.2l-.5-.7-.1 .2v.5h-.2zM228.4 192.4h.2v.9h.2v.2h-.2v.3h-.2v-.3h-.6v-.2zM228.4 192.6v.7h-.5zM228.8 195.6h.4v.9h.4v.1h-.9v-.1h.4v-.8h-.3zM229 192.5a.5 .5 0 0 1 .8 0 .5 .5 0 0 1-.2 .7l-.4 .5h.7v.1h-.9v-.1l.2-.3a.72 .72 0 0 0 .4-.8l-.3-.1-.3 .2zM229.1 195.1h.1v.3h-.1zM229.9 195.2h.4a.35 .35 0 0 1 .5 .2 .35 .35 0 0 1-.3 .5 .41 .41 0 0 1 .3 .5 .41 .41 0 0 1-.5 .2h-.4zM230.1 196h.2a.27 .27 0 0 1 .3 .2 .27 .27 0 0 1-.3 .3h-.2zM230.1 195.4h.2a.23 .23 0 0 1 .3 .2 .23 .23 0 0 1-.3 .2h-.2zM231.2 193.2h1.1M231.2 195.7a.56 .56 0 0 1 .8 .2 .56 .56 0 0 1-.3 .7 .57 .57 0 0 1-.6-.2 .57 .57 0 0 1 .1-.7z"/>
<path d="M231.3 195.8a.26 .26 0 0 1 .3-.1 .26 .26 0 0 1 .2 .2v.2a.33 .33 0 0 1-.3 .4l-.2-.2zM232.6 195.2h.1v.4h.4v.1h-.4l.1 .7v.1h.3v.1a.41 .41 0 0 1-.5-.3v-.6h-.3v-.1h.3zM233.3 192.2l-.3 1.1h.9M233.7 192.8v1M234.4 192.4l.2-.1 .5 .1a.41 .41 0 0 1 .1 .5l-.9 .9h.9M234.6 195.6h.2l.3 .9 .4-.9h.2l-.4 1h-.3zM236 195.3l.5-.1v1.3h.3v.1h-.8v-.1h.3v-1.1h-.3zM237.4 196.4h.3v.2h-.3zM238.4 195.4l.3-.2h.2h.2v.2a.43 .43 0 0 0-.5 0 .43 .43 0 0 0-.1 .5 .44 .44 0 0 1 .6-.1 .44 .44 0 0 1 .1 .6 .47 .47 0 0 1-.5 .3 .47 .47 0 0 1-.4-.5v-.5zM238.6 195.9a.3 .3 0 0 1 .4 .3 .3 .3 0 0 1-.4 .2l-.1-.2zM239.8 196.4h.3v.2h-.3zM240.7 195.2a.49 .49 0 0 1 .6 0 .49 .49 0 0 1 .2 .6l-.2 .1a.45 .45 0 0 1 .2 .6 .45 .45 0 0 1-.6 .2l-.2-.1v-.2a.37 .37 0 0 0 .5 .1 .37 .37 0 0 0 .1-.5l-.4-.1v-.1a.28 .28 0 0 0 .4-.1 .28 .28 0 0 0 0-.3 .28 .28 0 0 0-.4 0h-.2z"/>
<path d="M260 198v2M261 191.5v6.5M263.2 195.2h.8v.2h-.3v1.1h.3v.1h-.8v-.1h.3v-1.1h-.3zM264.4 195.7l.3-.2 .3 .2v-.6h.2v1.5h-.2v-.1a.42 .42 0 0 1-.5 .1 .42 .42 0 0 1-.2-.5zM264.6 195.8a.23 .23 0 0 1 .4 0v.3a.33 .33 0 0 1-.2 .4 .48 .48 0 0 1-.2-.7zM265.9 195.6h.2v.3h-.2zM265.9 196.4h.2v.2h-.2zM268.1 195.4l.2-.2h.3h.2v.2a.43 .43 0 0 0-.5 0 .43 .43 0 0 0-.2 .5 .44 .44 0 0 1 .7-.1 .44 .44 0 0 1 .1 .6 .47 .47 0 0 1-.6 .3 .47 .47 0 0 1-.3-.5v-.5zM268.2 195.9a.3 .3 0 0 1 .5 .3 .3 .3 0 0 1-.5 .2v-.2zM269.9 195.2h.2l-.8 1.6h-.2zM270.5 195.4l.2-.2h.3h.2v.2a.43 .43 0 0 0-.5 0 .43 .43 0 0 0-.2 .5 .44 .44 0 0 1 .7-.1 .44 .44 0 0 1 .1 .6 .47 .47 0 0 1-.6 .3 .47 .47 0 0 1-.3-.5v-.5zM270.6 195.9a.3 .3 0 0 1 .5 .3 .3 .3 0 0 1-.5 .2v-.2z"/>
<circle cx="196.7" cy="195.9" r=".13"/>
<circle cx="203.9" cy="195.9" r=".13"/>
<circle cx="209" cy="193.1" r=".13"/>
<circle cx="213.8" cy="193.1" r=".13"/>
<circle cx="215" cy="193.4" r=".29"/>
<circle cx="215" cy="192.8" r=".25"/>
<circle cx="217.4" cy="193.1" r=".13"/>
<circle cx="219.5" cy="195.9" r=".13"/>
<circle cx="224.7" cy="193.1" r=".13"/>
<circle cx="225.9" cy="193.4" r=".29"/>
<circle cx="225.9" cy="192.8" r=".25"/>
</g>
<g fill="none" stroke="#480000" stroke-width=".3">
<path d="M178.1 188.4h1.4v.2h-.6v1.7h-.2v-1.7h-.6zM179.9 188.8h.7v1.3h.4v.2h-1.2v-.2h.5v-1.1h-.4zM180.3 188.3h.3v.3h-.3zM181.8 188.4h.2v.4h.6v.2h-.6v1l.2 .1h.4v.2a.55 .55 0 0 1-.8-.5v-.8h-.4v-.2h.4zM183 188.3h.6l.1 1.6 .1 .2h.4v.2a.54 .54 0 0 1-.8-.5v-1.4h-.4zM184.8 189a.65 .65 0 0 1 .8-.1 .65 .65 0 0 1 .3 .7h-1.1a.56 .56 0 0 0 .4 .5 .56 .56 0 0 0 .6-.1v.2a.81 .81 0 0 1-1.1-.1 .81 .81 0 0 1 .1-1.1zM185 189.1a.38 .38 0 0 1 .4-.1 .38 .38 0 0 1 .2 .4h-.8zM186.7 188.9h.3v.4h-.3zM186.7 189.9h.3v.4h-.3zM263.1 192.4a.73 .73 0 0 1 .9 .2v.3l-.3 .3 .2 .1 .3 .5h-.2l-.3-.4-.2-.2h-.2v.6h-.2zM263.3 192.6h.2a.26 .26 0 0 1 .3 .2 .26 .26 0 0 1-.2 .3h-.3zM264.5 192.9a.49 .49 0 0 1 .6-.1 .49 .49 0 0 1 .2 .5h-.8a.42 .42 0 0 0 .3 .4 .42 .42 0 0 0 .4-.1v.2a.6 .6 0 0 1-.8-.1 .6 .6 0 0 1 .1-.8z"/>
<path d="M264.6 193l.2-.1a.27 .27 0 0 1 .3 .3h-.6zM265.5 192.8h.2l.3 .9 .3-.9h.2l-.4 1h-.2zM267.1 192.8h.2v.3h-.2zM267.1 193.6h.2v.2h-.2z"/>
</g>
<text font-size="2.7" fill="#480000" x="178" y="190.3">Title:</text>
<g font-size="2" fill="#480000">
<text x="178" y="183.7">Sheet: Front documentation</text>
<text x="178" y="186.5">File: working.kicad_pcb</text>
<text x="178" y="193.9">Size: A4</text>
<text x="178" y="196.6">KiCad E.D.A. 7.0.6-7.0.6~ubuntu22.04.1 + KiBot v1.6.3</text>
<text x="200" y="193.9">Date: 2023-08-02_17-08-42</text>
<text x="263" y="196.6">Id: 6/6</text>
<text x="263" y="193.9">Rev:</text>
</g>
<g font-size="1.7" fill="#480000">
<text x="35" y="11.7">1</text>
<text x="85" y="11.7">2</text>
<text x="135" y="11.7">3</text>
<text x="185" y="11.7">4</text>
<text x="235" y="11.7">5</text>
<text x="285" y="11.7">6</text>
<text x="10.5" y="35.7">A</text>
<text x="285.5" y="35.7">A</text>
<text x="10.5" y="85.6">B</text>
<text x="285.5" y="85.6">B</text>
<text x="10.5" y="135.7">C</text>
<text x="285.5" y="135.7">C</text>
<text x="10.5" y="185.6">D</text>
<text x="285.5" y="185.6">D</text>
<text x="35" y="199.7">1</text>
<text x="85" y="199.7">2</text>
<text x="135" y="199.7">3</text>
<text x="185" y="199.7">4</text>
<text x="235" y="199.7">5</text>
<text x="285" y="199.7">6</text>
</g>
<g font-size="1.3" fill="#848484">
<text x="149.8" y="52.6">REF4</text>
<text x="227" y="52.6">REF1</text>
<text x="231.1" y="63.6" transform="rotate(-90 231.1 63.6)">J1</text>
<text x="171.2" y="67" transform="rotate(90 171.2 67)">mini-bread-board-1x17x2</text>
<text x="224.9" y="69.6" transform="rotate(-90 224.9 69.6)">Grove-I2C-connector</text>
<text x="169.7" y="75.4" transform="rotate(90 169.7 75.4)">J2</text>
<text x="210.1" y="76.8">U1</text>
<text x="231.1" y="91.5" transform="rotate(-90 231.1 91.5)">J3</text>
<text x="149.8" y="100.8">REF3</text>
<text x="224.9" y="97.5" transform="rotate(-90 224.9 97.5)">Grove-I2C-connector</text>
<text x="227" y="100.8">REF2</text>
<text x="205.2" y="104.5">ESP32-DEVKITC-32D</text>
</g>
</svg>
